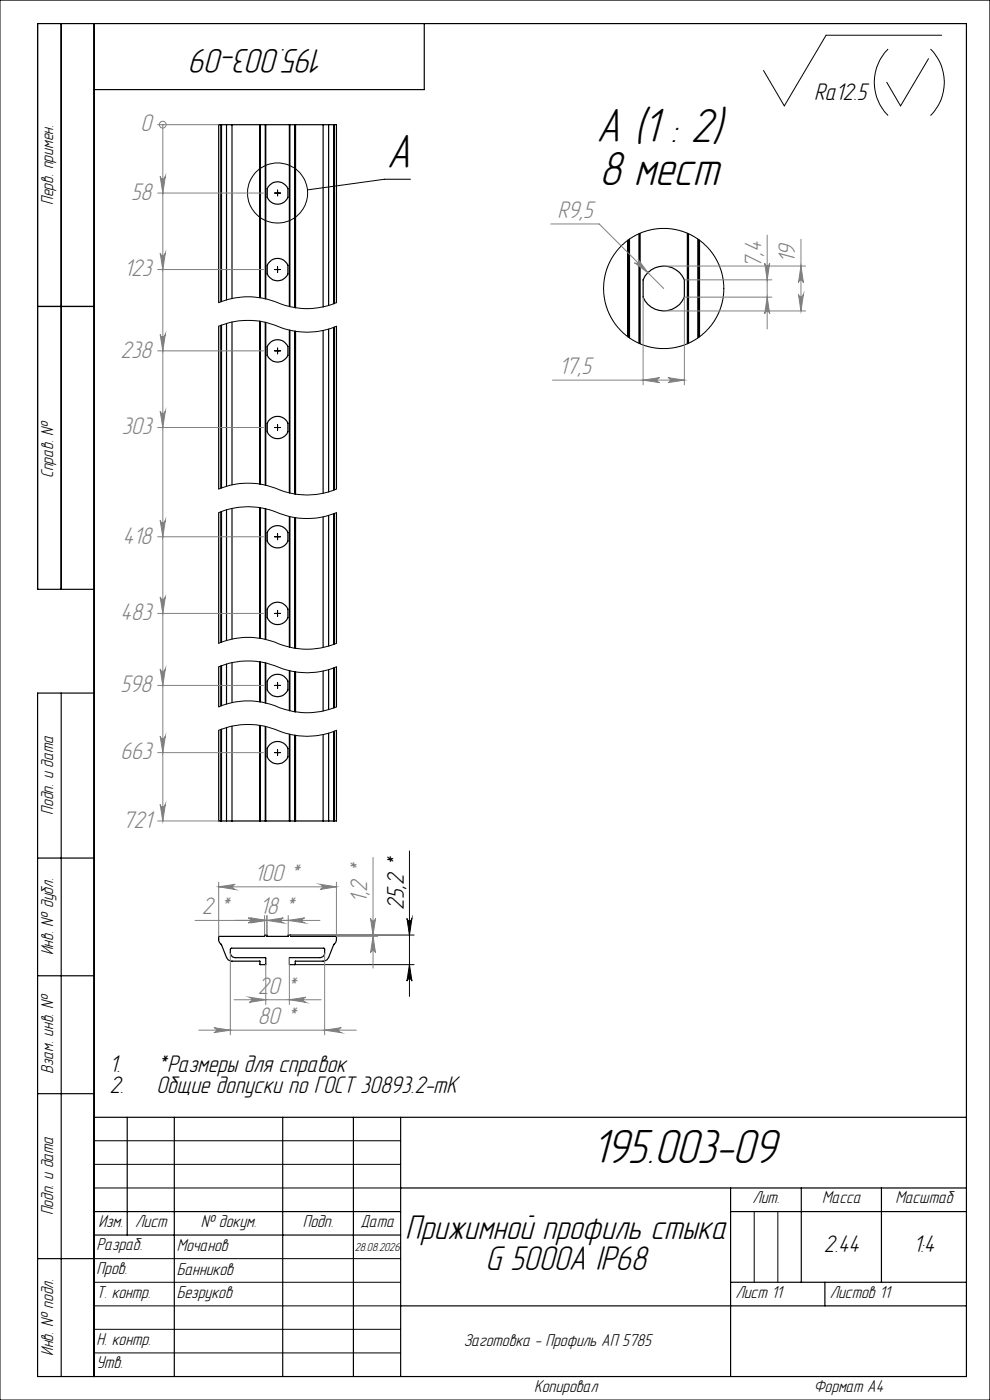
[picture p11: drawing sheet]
<svg xmlns="http://www.w3.org/2000/svg" width="210mm" height="297mm" viewBox="0 0 210 297" stroke-linecap="round" stroke-linejoin="round" font-family="sans-serif">
<g fill="none" stroke="#000" stroke-width=".25">
<path d="M13 5v120M20 5v287M90 5v14h-70M46.8 26.5h.2M46.8 26.5h-.4v37.7M46.8 26.5v37.5M47 26.5h1M47 26.5v37.5M48 26.5h1.2M48 26.5v37.1M49.2 26.5h5.9M49.2 26.5v36.8"/>
<path d="M55.1 26.5h.1M55.1 26.5v36.6M55.2 26.5h1.1M55.2 26.5v36.7M56.3 26.5h.1M56.3 26.5v36.9M56.4 26.5h5M56.4 26.5v36.9M61.4 26.5h.1M61.4 26.5v38.5M61.5 26.5v38.5M61.5 26.5h1"/>
<path d="M62.5 26.5h.1M62.5 26.5v38.8M62.6 26.5h.1M62.6 26.5v38.8M62.7 26.5h5.8M62.7 26.5v38.8M68.5 26.5h1.2M68.5 26.5v38.6M69.7 26.5h1.1M69.7 26.5v38.3M70.8 26.5h.1M70.8 26.5v37.9"/>
<path d="M70.9 26.5h.5v37.7M70.9 26.5v37.9M133.2 51v20.4M133.3 50.9v20.6M133.5 50.7v21M135.5 49.6v23.2M135.8 49.5v23.4M145.8 49.5v23.4M146 49.6v23.2M148 50.7v21M148.3 50.9v20.6M148.4 51v20.4"/>
<path d="M8 65h12M46.4 69.2v34.5M46.8 69v34.6M47 69v34.5M48 68.6v34.5M49.2 68.3v34.6M55.1 68.2v34.5M55.2 68.2v34.5M56.3 68.4v34.5M56.4 68.4v34.5M61.4 70v34.6M61.5 70.1v34.5"/>
<path d="M62.5 70.3v34.5M62.6 70.3v34.5M62.7 70.3v34.5M68.5 70.1v34.5M69.7 69.8v34.5M70.8 69.5v34.5M70.9 69.4v34.5M71.4 69.2v34.5M46.4 108.8v27.7M46.8 108.6v27.7M47 108.5v27.7M48 108.2v27.7"/>
<path d="M49.2 107.9v27.7M55.1 107.7v27.7M55.2 107.7v27.7M56.3 107.9v27.7M56.4 107.9v27.8M61.4 109.6v27.7M61.5 109.6v27.7M62.5 109.8v27.7M62.6 109.8v27.7M62.7 109.8v27.7M68.5 109.6v27.8M69.7 109.4v27.7"/>
<path d="M70.8 109v27.7M70.9 108.9v27.8M71.4 108.8v27.7M20 125h-12v-120h197v287h-197v-145h12M13 147v145M46.4 154.9v19.3h.4M46.4 141.5v8.5M46.8 141.3v8.5M46.8 154.8v19.4M47 141.2v8.5M47 154.7v19.5M48 140.9v8.5"/>
<path d="M48 154.3v19.9M49.2 140.6v8.4M49.2 154.1v20.1M55.1 140.4v8.5M55.1 153.9v20.3M55.2 140.4v8.5M55.2 153.9v20.3M56.3 140.6v8.5M56.3 154.1v20.1M56.4 140.6v8.6M56.4 154.1v20.1M61.4 142.3v8.5"/>
<path d="M61.4 155.7v18.5M61.5 142.3v8.5M61.5 155.8v18.4M62.5 142.5v8.5M62.5 156v18.2M62.6 142.5v8.5M62.6 156v18.2M62.7 142.5v8.5M62.7 156v18.2M68.5 142.3v8.5M68.5 155.8v18.4M69.7 142.1v8.4"/>
<path d="M69.7 155.5v18.7M70.8 141.7v8.5M70.8 155.2v19M70.9 141.6v8.5M70.9 155.1v19.1M71.4 154.9v19.3h-.5M71.4 141.5v8.5M46.8 174.2h.2M47 174.2h1M48 174.2h1.2M49.2 174.2h5.9M55.1 174.2h.1"/>
<path d="M55.2 174.2h1.1M56.3 174.2h.1M56.4 174.2h5M61.4 174.2h.1M61.5 174.2h1M62.5 174.2h.1M62.6 174.2h.1M62.7 174.2h5.8M68.5 174.2h1.2M69.7 174.2h1.1M70.8 174.2h.1M8 182h12"/>
<path d="M46.4 198.6h9.7v-.2h.5v.2h4.5v-.2h.5v.2h9.8l-.1 1.2-.5 .6-1.1 2.7a1.35 1.35 0 0 1-1.2 .8h-5.8l-.1 .7h-1.2v-1.4h6.5a1.02 1.02 0 0 0 1-1.1v-.8l-.2-.1h-19.7l-.1 .2v.7a1.09 1.09 0 0 0 1 1.1h6.4l.1 1.4h-1.2l-.1-.7h-5.9a1.24 1.24 0 0 1-1.2-.8l-1-2.7-.6-.8zM8 207h12M8 232h12M20 237h185M27 237v25M37 237v55M60 237v55M75 237v55M85 237v55M20 257h65M85 252h120M155 252v40"/>
<path d="M155 257h50M170 252v20M187 252v20M8 267h12M20 262h65M85 277h120M155 272h50M175 272v5"/>
<circle cx="58.9" cy="57.2" r="2.39"/>
<circle cx="58.9" cy="40.9" r="2.39"/>
<circle cx="58.9" cy="74.5" r="2.39"/>
<circle cx="140.8" cy="61.2" r="4.8"/>
<circle cx="58.9" cy="90.7" r="2.37"/>
<circle cx="58.9" cy="113.9" r="2.37"/>
<circle cx="58.9" cy="130.1" r="2.38"/>
<circle cx="58.9" cy="159.7" r="2.39"/>
<circle cx="58.9" cy="145.4" r="2.39"/>
</g>
<g fill="none" stroke="#000" stroke-width=".21">
<path d="M0 0h210v297h-210zM188.4 10.4a10 10 0 0 0 0 14.1M197 12.4l-6 10.1-2.9-5M197.4 10.4a10 10 0 0 1 0 14.1M199.7 7.5h-24.5l-8.8 15-4.4-7.5M87.1 38h-5.5l-16.4 2.3M58.2 57.2h1.3M58.2 41h1.3M58.9 40.3v1.3M58.9 56.6v1.2M46.4 69.2a16.7 16.7 0 0 1 13.6 .4 16.4 16.4 0 0 0 11.4-.4M46.4 64.2a16.7 16.7 0 0 1 13.6 .4 15.9 15.9 0 0 0 11.4-.4"/>
<path d="M58.2 74.4h1.3M58.9 73.8v1.3M58.2 90.7h1.3M58.9 90.1v1.2M46.4 108.8a16.9 16.9 0 0 1 13.6 .3 16.1 16.1 0 0 0 11.4-.3M46.4 103.7a16.7 16.7 0 0 1 13.6 .5 16.4 16.4 0 0 0 11.4-.5M58.2 113.9h1.3M58.9 113.2v1.3M46.4 136.5a16.5 16.5 0 0 1 13.6 .4 16.1 16.1 0 0 0 11.4-.4M58.2 130.1h1.3M58.9 129.5v1.2M46.4 154.9a16.7 16.7 0 0 1 13.6 .5 16.4 16.4 0 0 0 11.4-.5"/>
<path d="M46.4 150a16.5 16.5 0 0 1 13.6 .4 16.1 16.1 0 0 0 11.4-.4M46.4 141.5a16.7 16.7 0 0 1 13.6 .4 16.4 16.4 0 0 0 11.4-.4M58.2 145.4h1.3M58.2 159.7h1.3M58.9 144.8v1.2M58.9 159.1v1.2M61.6 198.4h26.2M86.3 194.8a.53 .53 0 0 0 .6 .6 .53 .53 0 0 0 .5-.6l-.5 3.6zM86.9 180.5v30.9M62.5 204.6h25.3M86.9 204.6l.5 3.5a.53 .53 0 0 0-.5-.5 .53 .53 0 0 0-.6 .5zM20 242h65"/>
<path d="M20 247h65M20 252h65M160 257v15M165 257v15M20 267h65M20 272h65M20 277h65M20 282h65M20 287h65"/>
<circle cx="58.9" cy="40.9" r="6.4"/>
<circle cx="140.8" cy="61.2" r="12.7"/>
</g>
<g fill="none" stroke="#808080" stroke-width=".21">
<path d="M33.4 26.5h13M34 37.4a.55 .55 0 0 0 .5 .6 .55 .55 0 0 0 .6-.6l-.6 3.6zM34.5 26.5h.1M34.5 26.5v147.7M33.4 41h22.5M33.4 57.2h22.5M34 53.7a.55 .55 0 0 0 .5 .5 .55 .55 0 0 0 .6-.5l-.6 3.5zM116.8 47.5h10.3l13.7 13.7M134.6 55.7a.52 .52 0 0 0 .7 0 .52 .52 0 0 0 0-.7l2.1 2.9zM140.8 56.4h30.1M145.2 59.4h18.5M162.2 55.8a.53 .53 0 0 0 .5 .6 .53 .53 0 0 0 .6-.6l-.6 3.6z"/>
<path d="M162.7 49.9v19.9M169.9 56.4l.5 3.6a.53 .53 0 0 0-.5-.6 .53 .53 0 0 0-.5 .6zM169.9 50.8v15.2M33.4 74.4h22.5M34 70.9a.55 .55 0 0 0 .5 .5 .55 .55 0 0 0 .6-.5l-.6 3.5zM136.4 63.1v18.5M140.8 66h30.1M162.7 63l.6 3.6a.53 .53 0 0 0-.6-.6 .53 .53 0 0 0-.5 .6zM163.7 63h-18.5v18.6M169.4 62.4a.53 .53 0 0 0 .5 .6 .53 .53 0 0 0 .5-.6l-.5 3.6zM33.4 90.7h22.5M34 87.2a.55 .55 0 0 0 .5 .5 .55 .55 0 0 0 .6-.5l-.6 3.5z"/>
<path d="M117.2 80.6h28M136.4 80.6l3.5-.5a.53 .53 0 0 0-.5 .5 .53 .53 0 0 0 .5 .6zM141.7 80.1l3.5 .5-3.5 .6a.53 .53 0 0 0 .5-.6 .53 .53 0 0 0-.5-.5zM33.4 113.9h22.5M34 110.4a.55 .55 0 0 0 .5 .5 .55 .55 0 0 0 .6-.5l-.6 3.5zM33.4 130.1h22.5M34 126.6a.55 .55 0 0 0 .5 .5 .55 .55 0 0 0 .6-.5l-.6 3.5zM33.4 145.4h22.5M33.4 159.7h22.5M34 141.9a.55 .55 0 0 0 .5 .5 .55 .55 0 0 0 .6-.5l-.6 3.5zM34 156.2a.55 .55 0 0 0 .5 .5 .55 .55 0 0 0 .6-.5l-.6 3.5zM33.4 174.2h13"/>
<path d="M34 170.7a.55 .55 0 0 0 .5 .5 .55 .55 0 0 0 .6-.5l-.6 3.5zM41.4 195.3h26.5M46.4 188.1l3.5-.5a.55 .55 0 0 0-.5 .6 .55 .55 0 0 0 .5 .5zM46.4 187.1v11.5M46.4 188.1h25M52.6 194.7l3.5 .6-3.5 .5a.53 .53 0 0 0 .5-.5 .53 .53 0 0 0-.5-.6zM53.1 194.7l3.5 .6-3.5 .5a.53 .53 0 0 0 .5-.5 .53 .53 0 0 0-.5-.6zM56.1 194.2v4.1M56.6 195.3l3.5-.6a.53 .53 0 0 0-.5 .6 .53 .53 0 0 0 .5 .5zM56.6 194.2v4.1M61.1 195.3l3.5-.6a.53 .53 0 0 0-.5 .6 .53 .53 0 0 0 .5 .5zM61.1 194.2v4.1"/>
<path d="M61.6 198.4h18.5M67.9 187.6l3.5 .5-3.5 .6a.55 .55 0 0 0 .5-.5 .55 .55 0 0 0-.5-.6zM71.4 187.1v11.5h8.7M78.6 194.8a.53 .53 0 0 0 .5 .6 .53 .53 0 0 0 .6-.6l-.6 3.6zM79.1 198.6l.6 3.5a.53 .53 0 0 0-.6-.5 .53 .53 0 0 0-.5 .5zM79.1 181.9v23.5M42.2 218.5h33.4M45.4 218l3.5 .5-3.5 .6a.53 .53 0 0 0 .5-.6 .53 .53 0 0 0-.5-.5zM48.9 202.2v17.3M49.6 212.1h18.5M52.9 211.6l3.5 .5-3.5 .6a.55 .55 0 0 0 .5-.6 .55 .55 0 0 0-.5-.5zM56.4 204.5v8.6"/>
<path d="M61.4 212.1l3.5-.5a.55 .55 0 0 0-.5 .5 .55 .55 0 0 0 .5 .6zM61.4 203.3v9.8M68.9 218.5l3.5-.5a.53 .53 0 0 0-.5 .5 .53 .53 0 0 0 .5 .6zM68.9 202.2v17.3"/>
<circle cx="34.5" cy="26.5" r=".72"/>
</g>
<path d="M86.9 204.6l.5 3.5a.53 .53 0 0 0-.5-.5 .53 .53 0 0 0-.6 .5zM86.3 194.8a.53 .53 0 0 0 .6 .6 .53 .53 0 0 0 .5-.6l-.5 3.6z" fill="#000"/>
<g fill="#808080">
<path d="M34 37.4a.55 .55 0 0 0 .5 .6 .55 .55 0 0 0 .6-.6l-.6 3.6zM34 53.7a.55 .55 0 0 0 .5 .5 .55 .55 0 0 0 .6-.5l-.6 3.5zM34 70.9a.55 .55 0 0 0 .5 .5 .55 .55 0 0 0 .6-.5l-.6 3.5zM34 87.2a.55 .55 0 0 0 .5 .5 .55 .55 0 0 0 .6-.5l-.6 3.5zM34 110.4a.55 .55 0 0 0 .5 .5 .55 .55 0 0 0 .6-.5l-.6 3.5zM34 126.6a.55 .55 0 0 0 .5 .5 .55 .55 0 0 0 .6-.5l-.6 3.5zM34 141.9a.55 .55 0 0 0 .5 .5 .55 .55 0 0 0 .6-.5l-.6 3.5zM34 156.2a.55 .55 0 0 0 .5 .5 .55 .55 0 0 0 .6-.5l-.6 3.5zM34 170.7a.55 .55 0 0 0 .5 .5 .55 .55 0 0 0 .6-.5l-.6 3.5zM46.4 188.1l3.5-.5a.55 .55 0 0 0-.5 .6 .55 .55 0 0 0 .5 .5zM67.9 187.6l3.5 .5-3.5 .6a.55 .55 0 0 0 .5-.5 .55 .55 0 0 0-.5-.6zM53.1 194.7l3.5 .6-3.5 .5a.53 .53 0 0 0 .5-.5 .53 .53 0 0 0-.5-.6zM61.1 195.3l3.5-.6a.53 .53 0 0 0-.5 .6 .53 .53 0 0 0 .5 .5zM134.6 55.7l2.8 2.2-2.1-2.9a.52 .52 0 0 1 0 .7 .52 .52 0 0 1-.7 0z"/>
<path d="M162.7 63l.6 3.6a.53 .53 0 0 0-.6-.6 .53 .53 0 0 0-.5 .6zM162.2 55.8a.53 .53 0 0 0 .5 .6 .53 .53 0 0 0 .6-.6l-.6 3.6z"/>
<path d="M79.1 198.6l.6 3.5a.53 .53 0 0 0-.6-.5 .53 .53 0 0 0-.5 .5zM78.6 194.8a.53 .53 0 0 0 .5 .6 .53 .53 0 0 0 .6-.6l-.6 3.6z"/>
<path d="M169.9 56.4l.5 3.6a.53 .53 0 0 0-.5-.6 .53 .53 0 0 0-.5 .6zM169.4 62.4a.53 .53 0 0 0 .5 .6 .53 .53 0 0 0 .5-.6l-.5 3.6z"/>
<path d="M52.6 194.7l3.5 .6-3.5 .5a.53 .53 0 0 0 .5-.5 .53 .53 0 0 0-.5-.6zM56.6 195.3l3.5-.6a.53 .53 0 0 0-.5 .6 .53 .53 0 0 0 .5 .5zM45.4 218l3.5 .5-3.5 .6a.53 .53 0 0 0 .5-.6 .53 .53 0 0 0-.5-.5zM68.9 218.5l3.5-.5a.53 .53 0 0 0-.5 .5 .53 .53 0 0 0 .5 .6z"/>
<path d="M52.9 211.6l3.5 .5-3.5 .6a.55 .55 0 0 0 .5-.6 .55 .55 0 0 0-.5-.5zM61.4 212.1l3.5-.5a.55 .55 0 0 0-.5 .5 .55 .55 0 0 0 .5 .6zM136.4 80.6l3.5-.5a.53 .53 0 0 0-.5 .5 .53 .53 0 0 0 .5 .6zM141.7 80.1l3.5 .5-3.5 .6a.53 .53 0 0 0 .5-.6 .53 .53 0 0 0-.5-.5z"/>
</g>
<g font-size="10.5">
<text x="82.1" y="35.6">А</text>
<text x="126.5" y="30">А (1 : 2)</text>
<text x="127.1" y="39.2">8 мест</text>
<text x="125.6" y="246.6">195.003-09</text>
</g>
<g font-size="7.5">
<text x="68.9" y="10.5" transform="rotate(-180 68.9 10.5)">195.003-09</text>
<text x="86" y="262.8">Прижимной профиль стыка</text>
<text x="103" y="269.4">G 5000А IP68</text>
</g>
<g font-size="5.3">
<text x="172.7" y="21.2">Ra12.5</text>
<text x="85.6" y="193" transform="rotate(-90 85.6 193)">25,2 *</text>
<text x="23.2" y="227.3">1.</text>
<text x="33.2" y="227.3">*Размеры для справок</text>
<text x="23.2" y="231.9">2.</text>
<text x="33.2" y="231.9">Общие допуски по ГОСТ 30893.2-mK</text>
<text x="174.8" y="265.6">2.44</text>
<text x="193.8" y="265.6">1:4</text>
</g>
<g font-size="5.3" fill="#808080">
<text x="29.8" y="27.9">0</text>
<text x="27.8" y="42.4">58</text>
<text x="118.3" y="46.3">R9,5</text>
<text x="26.3" y="58.6">123</text>
<text x="161.5" y="56.8" transform="rotate(-90 161.5 56.8)">7,4</text>
<text x="168.7" y="55.9" transform="rotate(-90 168.7 55.9)">19</text>
<text x="25.6" y="75.9">238</text>
<text x="118.6" y="79.4">17,5</text>
<text x="25.8" y="92.1">303</text>
<text x="26.1" y="115.3">418</text>
<text x="25.6" y="131.5">483</text>
<text x="25.6" y="146.8">598</text>
<text x="25.6" y="161.1">663</text>
<text x="26.1" y="175.6">721</text>
<text x="54" y="186.9">100 *</text>
<text x="77.9" y="191.7" transform="rotate(-90 77.9 191.7)">1,2 *</text>
<text x="42.8" y="194">2 *</text>
<text x="55.1" y="194">18 *</text>
<text x="54.7" y="210.9">20 *</text>
<text x="54.7" y="217.3">80 *</text>
</g>
<g font-size="3.8">
<text x="11.3" y="43.5" transform="rotate(-90 11.3 43.5)">Перв. примен.</text>
<text x="11.3" y="101.4" transform="rotate(-90 11.3 101.4)">Справ. №</text>
<text x="11.3" y="172.8" transform="rotate(-90 11.3 172.8)">Подп. и дата</text>
<text x="11.3" y="202.7" transform="rotate(-90 11.3 202.7)">Инв. № дубл.</text>
<text x="11.3" y="227.8" transform="rotate(-90 11.3 227.8)">Взам. инв. №</text>
<text x="11.3" y="257.8" transform="rotate(-90 11.3 257.8)">Подп. и дата</text>
<text x="159.6" y="255.3">Лит.</text>
<text x="174.4" y="255.3">Масса</text>
<text x="189.9" y="255.3">Масштаб</text>
<text x="20.9" y="260.3">Изм.</text>
<text x="28.7" y="260.3">Лист</text>
<text x="42.6" y="260.3">№ докум.</text>
<text x="64.2" y="260.3">Подп.</text>
<text x="76.5" y="260.3">Дата</text>
<text x="20.5" y="265.3">Разраб.</text>
<text x="37.5" y="265.4">Мочанов</text>
<text x="20.5" y="275.3">Т. контр.</text>
<text x="20.5" y="270.3">Пров.</text>
<text x="37.5" y="270.4">Банников</text>
<text x="37.5" y="275.4">Безруков</text>
<text x="156" y="275.3">Лист 11</text>
<text x="176" y="275.3">Листов 11</text>
<text x="11.3" y="287.7" transform="rotate(-90 11.3 287.7)">Инв. № подл.</text>
<text x="20.5" y="285.2">Н. контр.</text>
<text x="98.4" y="285.5">Заготовка - Профиль АП 5785</text>
<text x="20.5" y="290.3">Утв.</text>
<text x="113.3" y="295.3">Копировал</text>
<text x="172.6" y="295.3">Формат А4</text>
</g>
<text font-size="2.6" x="75.3" y="265.4">28.08.2026</text>
</svg>
